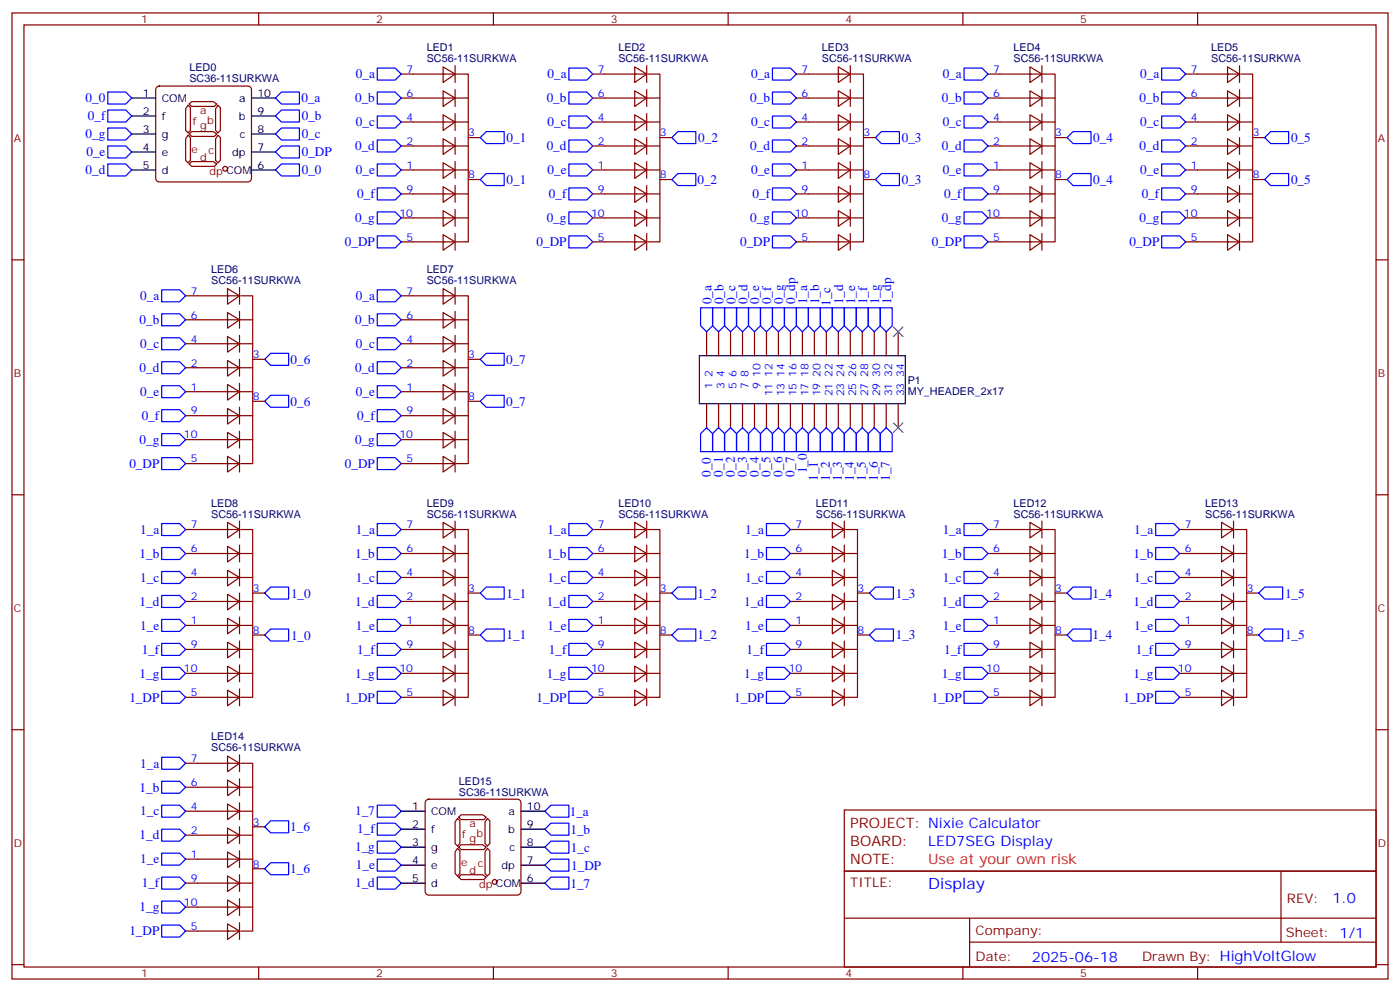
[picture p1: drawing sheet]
<svg xmlns="http://www.w3.org/2000/svg" width="412mm" height="292mm" viewBox="0 0 412 292" stroke-linecap="round" stroke-linejoin="round" font-family="sans-serif">
<g fill="none" stroke="#870000" stroke-width=".35">
<path d="M3.5 3.8h405.4v284.3h-405.4zM7.1 7.3h398.2v277.3h-398.2zM76.2 3.8v3.5M145.3 3.8v3.5M214.5 3.8v3.5M283.6 3.8v3.5M352.8 3.8v3.5M46.1 25.8l.8-.5h26.1l.7 .2 .4 .9v26.1l-.3 .6-.8 .5h-26.1l-.6-.3-.4-.8v-26.1zM55.4 31l.7 .7v6.7l-.7 .7-.7-.7v-6.4zM55.4 39.8l.7 .7v6.7l-.7 .7-.7-.7v-6.3zM55.7 30.6l.7-.7h6.4l1.1 .7-.8 .7h-6.7zM55.7 39.4l.7-.7h6.4l1.1 .7-.8 .7h-6.7z"/>
<path d="M64.2 31l.7 .7v6.7l-.7 .7-.7-.7v-6.4zM64.2 39.8l.7 .7v6.7l-.7 .7-.7-.7v-6.3zM55.7 48.3l.7-.7h6.4l1.1 .7-.8 .7h-6.7zM3.5 76.5h3.6M405.3 76.5h3.6M3.5 145.6h3.6M405.3 145.6h3.6M3.5 214.8h3.6M405.3 214.8h3.6M248.7 256.4h156.6v28.2h-156.6zM377.3 256.4v20.9M248.7 270.2h156.5"/>
<path d="M285.6 277.3h119.6M285.6 270.2v14.2M3.5 283.9h3.6M76.2 284.6v3.5M145.3 284.6v3.5M214.5 284.6v3.5M283.6 284.6v3.5M352.8 284.6v3.5M405.3 283.9h3.6"/>
</g>
<circle cx="66.3" cy="49.7" r=".71" fill="#f0f0f0" stroke="#870000" stroke-width=".35"/>
<path d="M38.8 28.9h7.1M38.8 34.1h7.1M38.8 39.4h7.1M74.1 28.9h7M74.1 34.1h7M74.1 39.4h7M38.8 44.7h7.1M38.8 50h7.1M74.1 44.7h7M74.1 50h7" fill="none" stroke="#000" stroke-width=".35"/>
<g fill="none" stroke="#870000" stroke-width=".35">
<path d="M130.5 19.7l3.6 2.1-3.6 2.5zM134.1 19.3v5M187 19.7l3.5 2.1-3.5 2.5zM190.5 19.3v5M246.9 19.7l3.6 2.1-3.6 2.5zM250.5 19.3v5M303.4 19.7l3.5 2.1-3.5 2.5zM306.9 19.3v5M361.6 19.7l3.5 2.1-3.5 2.5zM365.1 19.3v5M118.2 21.8h15.9M118.2 28.9h19.7"/>
<path d="M118.2 35.9h19.7M130.5 33.8l3.6 2.1-3.6 2.5zM130.5 26.7l3.6 2.2-3.6 2.4zM134.1 26.4v4.9M134.1 33.4v5M134.4 21.8h3.5v49.4h-3.5M174.6 21.8h15.9M174.6 28.9h19.8M174.6 35.9h19.8M187 33.8l3.5 2.1-3.5 2.5zM187 26.7l3.5 2.2-3.5 2.4zM190.5 26.4v4.9"/>
<path d="M190.5 33.4v5M190.9 21.8h3.5v49.4h-3.5M234.6 21.8h15.9M234.6 28.9h19.8M234.6 35.9h19.8M246.9 33.8l3.6 2.1-3.6 2.5zM246.9 26.7l3.6 2.2-3.6 2.4zM250.5 26.4v4.9M250.5 33.4v5M250.8 21.8h3.6v49.4h-3.6M291 21.8h15.9M291 28.9h19.8"/>
<path d="M291 35.9h19.8M303.4 33.8l3.5 2.1-3.5 2.5zM303.4 26.7l3.5 2.2-3.5 2.4zM306.9 26.4v4.9M306.9 33.4v5M307.3 21.8h3.5v49.4h-3.5M349.2 21.8h15.9M349.2 28.9h19.8M349.2 35.9h19.8M361.6 33.8l3.5 2.1-3.5 2.5zM361.6 26.7l3.5 2.2-3.5 2.4zM365.1 26.4v4.9"/>
<path d="M365.1 33.4v5M365.5 21.8h3.5v49.4h-3.5M118.2 57.1h19.7M118.2 50h19.7M118.2 43h19.7M130.5 40.9l3.6 2.1-3.6 2.4zM130.5 47.9l3.6 2.1-3.6 2.5zM130.5 55l3.6 2.1-3.6 2.4zM134.1 40.5v4.9M134.1 47.6v4.9M134.1 54.6v4.9M137.9 52.8h3.6"/>
<path d="M137.9 40.5h3.6M174.6 57.1h19.8M174.6 50h19.8M174.6 43h19.8M187 40.9l3.5 2.1-3.5 2.4zM187 47.9l3.5 2.1-3.5 2.5zM187 55l3.5 2.1-3.5 2.4zM190.5 40.5v4.9M190.5 47.6v4.9M190.5 54.6v4.9M194.4 52.8h3.5M194.4 40.5h3.5"/>
<path d="M234.6 57.1h19.8M234.6 50h19.8M234.6 43h19.8M246.9 40.9l3.6 2.1-3.6 2.4zM246.9 47.9l3.6 2.1-3.6 2.5zM246.9 55l3.6 2.1-3.6 2.4zM250.5 40.5v4.9M250.5 47.6v4.9M250.5 54.6v4.9M254.4 52.8h3.5M254.4 40.5h3.5M291 57.1h19.8"/>
<path d="M291 50h19.8M291 43h19.8M303.4 40.9l3.5 2.1-3.5 2.4zM303.4 47.9l3.5 2.1-3.5 2.5zM303.4 55l3.5 2.1-3.5 2.4zM306.9 40.5v4.9M306.9 47.6v4.9M306.9 54.6v4.9M310.8 52.8h3.5M310.8 40.5h3.5M349.2 57.1h19.8M349.2 50h19.8"/>
<path d="M349.2 43h19.8M361.6 40.9l3.5 2.1-3.5 2.4zM361.6 47.9l3.5 2.1-3.5 2.5zM361.6 55l3.5 2.1-3.5 2.4zM365.1 40.5v4.9M365.1 47.6v4.9M365.1 54.6v4.9M369 52.8h3.5M369 40.5h3.5M118.2 71.2h15.9M118.2 64.1h19.7M130.5 62l3.6 2.1-3.6 2.5z"/>
<path d="M130.5 69.1l3.6 2.1-3.6 2.5zM134.1 61.7v4.9M134.1 68.7v5M174.6 71.2h15.9M174.6 64.1h19.8M187 62l3.5 2.1-3.5 2.5zM187 69.1l3.5 2.1-3.5 2.5zM190.5 61.7v4.9M190.5 68.7v5M234.6 71.2h15.9M234.6 64.1h19.8M246.9 62l3.6 2.1-3.6 2.5z"/>
<path d="M246.9 69.1l3.6 2.1-3.6 2.5zM250.5 61.7v4.9M250.5 68.7v5M291 71.2h15.9M291 64.1h19.8M303.4 62l3.5 2.1-3.5 2.5zM303.4 69.1l3.5 2.1-3.5 2.5zM306.9 61.7v4.9M306.9 68.7v5M349.2 71.2h15.9M349.2 64.1h19.8M361.6 62l3.5 2.1-3.5 2.5z"/>
<path d="M361.6 69.1l3.5 2.1-3.5 2.5zM365.1 61.7v4.9M365.1 68.7v5M54.7 87.1h15.9M54.7 94.1h19.7M67 99.1l3.6 2.1-3.6 2.4zM67 92l3.6 2.1-3.6 2.5zM67 84.9l3.6 2.2-3.6 2.4zM70.6 84.6v4.9M70.6 91.7v4.9M70.6 98.7v4.9M70.9 87.1h3.5v49.4h-3.5"/>
<path d="M118.2 87.1h15.9M118.2 94.1h19.7M130.5 99.1l3.6 2.1-3.6 2.4zM130.5 92l3.6 2.1-3.6 2.5zM130.5 84.9l3.6 2.2-3.6 2.4zM134.1 84.6v4.9M134.1 91.7v4.9M134.1 98.7v4.9M134.4 87.1h3.5v49.4h-3.5M54.7 101.2h19.7M54.7 115.3h19.7M54.7 108.2h19.7"/>
<path d="M67 106.1l3.6 2.1-3.6 2.5zM67 113.2l3.6 2.1-3.6 2.5zM70.6 105.8v4.9M70.6 112.8v5M70.6 119.9v4.9M74.4 118.1h3.6M74.4 105.8h3.6M118.2 101.2h19.7M118.2 115.3h19.7M118.2 108.2h19.7M130.5 106.1l3.6 2.1-3.6 2.5zM130.5 113.2l3.6 2.1-3.6 2.5z"/>
<path d="M134.1 105.8v4.9M134.1 112.8v5M134.1 119.9v4.9M137.9 118.1h3.6M137.9 105.8h3.6M54.7 136.5h15.9M54.7 122.3h19.7M54.7 129.4h19.7M67 120.2l3.6 2.1-3.6 2.5zM67 127.3l3.6 2.1-3.6 2.5zM67 134.3l3.6 2.2-3.6 2.4zM70.6 126.9v5"/>
<path d="M70.6 134v4.9M118.2 136.5h15.9M118.2 122.3h19.7M118.2 129.4h19.7M130.5 120.2l3.6 2.1-3.6 2.5zM130.5 127.3l3.6 2.1-3.6 2.5zM130.5 134.3l3.6 2.2-3.6 2.4zM134.1 126.9v5M134.1 134v4.9M54.7 155.9h15.9M67 153.7l3.6 2.2-3.6 2.4zM70.6 153.4v4.9"/>
<path d="M70.9 155.9h3.5v49.3h-3.5M118.2 155.9h15.9M130.5 153.7l3.6 2.2-3.6 2.4zM134.1 153.4v4.9M134.4 155.9h3.5v49.3h-3.5M174.6 155.9h15.9M187 153.7l3.5 2.2-3.5 2.4zM190.5 153.4v4.9M190.9 155.9h3.5v49.3h-3.5M232.8 155.9h15.9M245.2 153.7l3.5 2.2-3.5 2.4zM248.7 153.4v4.9"/>
<path d="M249.1 155.9h3.5v49.3h-3.5M291 155.9h15.9M303.4 153.7l3.5 2.2-3.5 2.4zM306.9 153.4v4.9M307.3 155.9h3.5v49.3h-3.5M347.5 155.9h15.9M359.8 153.7l3.6 2.2-3.6 2.4zM363.4 153.4v4.9M363.7 155.9h3.5v49.3h-3.5M54.7 162.9h19.7M54.7 170h19.7M54.7 177h19.7"/>
<path d="M67 167.9l3.6 2.1-3.6 2.4zM67 160.8l3.6 2.1-3.6 2.5zM67 174.9l3.6 2.1-3.6 2.5zM70.6 160.4v5M70.6 167.5v4.9M70.6 174.6v4.9M74.4 174.6h3.6M118.2 162.9h19.7M118.2 170h19.7M118.2 177h19.7M130.5 167.9l3.6 2.1-3.6 2.4zM130.5 160.8l3.6 2.1-3.6 2.5z"/>
<path d="M130.5 174.9l3.6 2.1-3.6 2.5zM134.1 160.4v5M134.1 167.5v4.9M134.1 174.6v4.9M137.9 174.6h3.6M174.6 162.9h19.8M174.6 170h19.8M174.6 177h19.8M187 167.9l3.5 2.1-3.5 2.4zM187 160.8l3.5 2.1-3.5 2.5zM187 174.9l3.5 2.1-3.5 2.5zM190.5 160.4v5"/>
<path d="M190.5 167.5v4.9M190.5 174.6v4.9M194.4 174.6h3.5M232.8 162.9h19.8M232.8 170h19.8M232.8 177h19.8M245.2 167.9l3.5 2.1-3.5 2.4zM245.2 160.8l3.5 2.1-3.5 2.5zM245.2 174.9l3.5 2.1-3.5 2.5zM248.7 160.4v5M248.7 167.5v4.9M248.7 174.6v4.9"/>
<path d="M252.6 174.6h3.5M291 162.9h19.8M291 170h19.8M291 177h19.8M303.4 167.9l3.5 2.1-3.5 2.4zM303.4 160.8l3.5 2.1-3.5 2.5zM303.4 174.9l3.5 2.1-3.5 2.5zM306.9 160.4v5M306.9 167.5v4.9M306.9 174.6v4.9M310.8 174.6h3.5M347.5 162.9h19.7"/>
<path d="M347.5 170h19.7M347.5 177h19.7M359.8 167.9l3.6 2.1-3.6 2.4zM359.8 160.8l3.6 2.1-3.6 2.5zM359.8 174.9l3.6 2.1-3.6 2.5zM363.4 160.4v5M363.4 167.5v4.9M363.4 174.6v4.9M367.2 174.6h3.6M54.7 191.1h19.7M54.7 198.2h19.7M54.7 184.1h19.7"/>
<path d="M67 182l3.6 2.1-3.6 2.4zM67 189l3.6 2.1-3.6 2.5zM67 196.1l3.6 2.1-3.6 2.5zM70.6 181.6v4.9M70.6 188.7v4.9M70.6 195.7v5M74.4 186.9h3.6M118.2 191.1h19.7M118.2 198.2h19.7M118.2 184.1h19.7M130.5 182l3.6 2.1-3.6 2.4zM130.5 189l3.6 2.1-3.6 2.5z"/>
<path d="M130.5 196.1l3.6 2.1-3.6 2.5zM134.1 181.6v4.9M134.1 188.7v4.9M134.1 195.7v5M137.9 186.9h3.6M174.6 191.1h19.8M174.6 198.2h19.8M174.6 184.1h19.8M187 182l3.5 2.1-3.5 2.4zM187 189l3.5 2.1-3.5 2.5zM187 196.1l3.5 2.1-3.5 2.5zM190.5 181.6v4.9"/>
<path d="M190.5 188.7v4.9M190.5 195.7v5M194.4 186.9h3.5M232.8 191.1h19.8M232.8 198.2h19.8M232.8 184.1h19.8M245.2 182l3.5 2.1-3.5 2.4zM245.2 189l3.5 2.1-3.5 2.5zM245.2 196.1l3.5 2.1-3.5 2.5zM248.7 181.6v4.9M248.7 188.7v4.9M248.7 195.7v5"/>
<path d="M252.6 186.9h3.5M291 191.1h19.8M291 198.2h19.8M291 184.1h19.8M303.4 182l3.5 2.1-3.5 2.4zM303.4 189l3.5 2.1-3.5 2.5zM303.4 196.1l3.5 2.1-3.5 2.5zM306.9 181.6v4.9M306.9 188.7v4.9M306.9 195.7v5M310.8 186.9h3.5M347.5 191.1h19.7"/>
<path d="M347.5 198.2h19.7M347.5 184.1h19.7M359.8 182l3.6 2.1-3.6 2.4zM359.8 189l3.6 2.1-3.6 2.5zM359.8 196.1l3.6 2.1-3.6 2.5zM363.4 181.6v4.9M363.4 188.7v4.9M363.4 195.7v5M367.2 186.9h3.6M54.7 205.2h15.9M67 203.1l3.6 2.1-3.6 2.5zM70.6 202.8v4.9"/>
<path d="M118.2 205.2h15.9M130.5 203.1l3.6 2.1-3.6 2.5zM134.1 202.8v4.9M174.6 205.2h15.9M187 203.1l3.5 2.1-3.5 2.5zM190.5 202.8v4.9M232.8 205.2h15.9M245.2 203.1l3.5 2.1-3.5 2.5zM248.7 202.8v4.9M291 205.2h15.9M303.4 203.1l3.5 2.1-3.5 2.5zM306.9 202.8v4.9"/>
<path d="M347.5 205.2h15.9M359.8 203.1l3.6 2.1-3.6 2.5zM363.4 202.8v4.9M54.7 224.6h15.9M54.7 231.7h19.7M54.7 238.8h19.7M67 236.6l3.6 2.2-3.6 2.4zM67 229.6l3.6 2.1-3.6 2.5zM67 222.5l3.6 2.1-3.6 2.5zM70.6 222.2v4.9M70.6 229.2v5M70.6 236.3v4.9"/>
<path d="M70.9 224.6h3.5v49.4h-3.5M125.5 235.7l.8-.5h26.1l.6 .2 .5 .9v26.1l-.3 .6-.8 .5h-26.1l-.6-.3-.5-.8v-26.1zM54.7 259.9h19.7M54.7 252.9h19.7M54.7 245.8h19.7M67 243.7l3.6 2.1-3.6 2.5zM67 250.8l3.6 2.1-3.6 2.4zM67 257.8l3.6 2.1-3.6 2.5zM70.6 243.3v5M70.6 250.4v4.9M70.6 257.5v4.9M74.4 255.7h3.6"/>
<path d="M74.4 243.3h3.6M134.8 240.9l.7 .7v6.7l-.7 .7-.7-.7v-6.4zM134.8 249.7l.7 .7v6.7l-.7 .7-.7-.7v-6.3zM135.1 240.5l.7-.7h6.4l1 .7-.7 .7h-6.7zM135.8 248.6h6.4l1 .7-.7 .7h-6.7l-.7-.7zM135.8 257.5h6.4l1 .7-.7 .7h-6.7l-.7-.7zM143.6 240.9l.7 .7v6.7l-.7 .7-.7-.7v-6.4zM143.6 249.7l.7 .7v6.7l-.7 .7-.7-.7v-6.3zM54.7 274h15.9M54.7 267h19.7M67 264.9l3.6 2.1-3.6 2.5zM67 271.9l3.6 2.1-3.6 2.5z"/>
<path d="M70.6 264.5v5M70.6 271.6v4.9"/>
</g>
<g fill="none" stroke="#00f" stroke-width=".35">
<path d="M31.7 32.4h5.3l1.8 1.7-1.8 1.8h-5.3zM31.7 37.7h5.3l1.8 1.7-1.8 1.8h-5.3zM31.7 27.1h5.3l1.8 1.8-1.8 1.7h-5.3zM81.1 34.1l1.8-1.7h5.3v3.5h-5.3zM81.1 39.4l1.8-1.7h5.3v3.5h-5.3zM82.9 27.1h5.3v3.5h-5.3l-1.8-1.7zM111.1 20h5.3l1.8 1.8-1.8 1.8h-5.3zM111.1 27.1h5.3l1.8 1.8-1.8 1.7h-5.3zM111.1 34.1h5.3l1.8 1.8-1.8 1.8h-5.3zM167.6 34.1h5.3l1.7 1.8-1.7 1.8h-5.3zM167.6 27.1h5.3l1.7 1.8-1.7 1.7h-5.3zM167.6 20h5.3l1.7 1.8-1.7 1.8h-5.3z"/>
<path d="M227.5 34.1h5.3l1.8 1.8-1.8 1.8h-5.3zM227.5 27.1h5.3l1.8 1.8-1.8 1.7h-5.3zM227.5 20h5.3l1.8 1.8-1.8 1.8h-5.3zM284 20h5.3l1.7 1.8-1.7 1.8h-5.3zM284 27.1h5.3l1.7 1.8-1.7 1.7h-5.3zM284 34.1h5.3l1.7 1.8-1.7 1.8h-5.3zM316.1 38.7h5.3v3.6h-5.3l-1.8-1.8zM342.2 20h5.3l1.7 1.8-1.7 1.8h-5.3zM342.2 27.1h5.3l1.7 1.8-1.7 1.7h-5.3zM342.2 34.1h5.3l1.7 1.8-1.7 1.8h-5.3zM31.7 43h5.3l1.8 1.7-1.8 1.8h-5.3zM31.7 48.3h5.3l1.8 1.7-1.8 1.8h-5.3z"/>
<path d="M81.1 44.7l1.8-1.7h5.3v3.5h-5.3zM82.9 48.3h5.3v3.5h-5.3l-1.8-1.8zM111.1 41.2h5.3l1.8 1.8-1.8 1.7h-5.3zM111.1 48.3h5.3l1.8 1.7-1.8 1.8h-5.3zM111.1 55.3h5.3l1.8 1.8-1.8 1.7h-5.3zM141.5 40.5l1.7-1.8h5.3v3.6h-5.3zM143.2 51.1h5.3v3.5h-5.3l-1.7-1.8zM167.6 55.3h5.3l1.7 1.8-1.7 1.7h-5.3zM167.6 48.3h5.3l1.7 1.7-1.7 1.8h-5.3zM167.6 41.2h5.3l1.7 1.8-1.7 1.7h-5.3zM197.9 40.5l1.8-1.8h5.3v3.6h-5.3zM197.9 52.8l1.8-1.7h5.3v3.5h-5.3z"/>
<path d="M227.5 55.3h5.3l1.8 1.8-1.8 1.7h-5.3zM227.5 48.3h5.3l1.8 1.7-1.8 1.8h-5.3zM227.5 41.2h5.3l1.8 1.8-1.8 1.7h-5.3zM257.9 40.5l1.7-1.8h5.3v3.6h-5.3zM257.9 52.8l1.7-1.7h5.3v3.5h-5.3zM284 41.2h5.3l1.7 1.8-1.7 1.7h-5.3zM284 48.3h5.3l1.7 1.7-1.7 1.8h-5.3zM284 55.3h5.3l1.7 1.8-1.7 1.7h-5.3zM316.1 51.1h5.3v3.5h-5.3l-1.8-1.8zM342.2 41.2h5.3l1.7 1.8-1.7 1.7h-5.3zM342.2 48.3h5.3l1.7 1.7-1.7 1.8h-5.3zM342.2 55.3h5.3l1.7 1.8-1.7 1.7h-5.3z"/>
<path d="M372.5 40.5l1.8-1.8h5.3v3.6h-5.3zM374.3 51.1h5.3v3.5h-5.3l-1.8-1.8zM111.1 62.4h5.3l1.8 1.7-1.8 1.8h-5.3zM111.1 69.4h5.3l1.8 1.8-1.8 1.8h-5.3zM167.6 69.4h5.3l1.7 1.8-1.7 1.8h-5.3zM167.6 62.4h5.3l1.7 1.7-1.7 1.8h-5.3zM227.5 69.4h5.3l1.8 1.8-1.8 1.8h-5.3zM227.5 62.4h5.3l1.8 1.7-1.8 1.8h-5.3zM284 62.4h5.3l1.7 1.7-1.7 1.8h-5.3zM284 69.4h5.3l1.7 1.8-1.7 1.8h-5.3zM342.2 62.4h5.3l1.7 1.7-1.7 1.8h-5.3zM342.2 69.4h5.3l1.7 1.8-1.7 1.8h-5.3z"/>
<path d="M47.6 99.4h5.3l1.8 1.8-1.8 1.7h-5.3zM47.6 92.4h5.3l1.8 1.7-1.8 1.8h-5.3zM47.6 85.3h5.3l1.8 1.8-1.8 1.7h-5.3zM111.1 99.4h5.3l1.8 1.8-1.8 1.7h-5.3zM111.1 92.4h5.3l1.8 1.7-1.8 1.8h-5.3zM111.1 85.3h5.3l1.8 1.8-1.8 1.7h-5.3zM47.6 113.5h5.3l1.8 1.8-1.8 1.8h-5.3zM47.6 106.5h5.3l1.8 1.7-1.8 1.8h-5.3zM78 105.8l1.7-1.8h5.3v3.5h-5.3zM78 118.1l1.7-1.8h5.3v3.6h-5.3zM111.1 113.5h5.3l1.8 1.8-1.8 1.8h-5.3zM111.1 106.5h5.3l1.8 1.7-1.8 1.8h-5.3z"/>
<path d="M141.5 105.8l1.7-1.8h5.3v3.5h-5.3zM141.5 118.1l1.7-1.8h5.3v3.6h-5.3zM47.6 134.7h5.3l1.8 1.8-1.8 1.7h-5.3zM47.6 127.6h5.3l1.8 1.8-1.8 1.8h-5.3zM47.6 120.6h5.3l1.8 1.7-1.8 1.8h-5.3zM111.1 134.7h5.3l1.8 1.8-1.8 1.7h-5.3zM111.1 127.6h5.3l1.8 1.8-1.8 1.8h-5.3zM111.1 120.6h5.3l1.8 1.7-1.8 1.8h-5.3zM47.6 154.1h5.3l1.8 1.8-1.8 1.7h-5.3zM111.1 154.1h5.3l1.8 1.8-1.8 1.7h-5.3zM167.6 154.1h5.3l1.7 1.8-1.7 1.7h-5.3zM225.8 154.1h5.3l1.7 1.8-1.7 1.7h-5.3z"/>
<path d="M284 154.1h5.3l1.7 1.8-1.7 1.7h-5.3zM340.4 154.1h5.3l1.8 1.8-1.8 1.7h-5.3zM47.6 175.3h5.3l1.8 1.7-1.8 1.8h-5.3zM47.6 168.2h5.3l1.8 1.8-1.8 1.7h-5.3zM47.6 161.1h5.3l1.8 1.8-1.8 1.8h-5.3zM79.7 172.8h5.3v3.5h-5.3l-1.7-1.7zM111.1 161.1h5.3l1.8 1.8-1.8 1.8h-5.3zM111.1 168.2h5.3l1.8 1.8-1.8 1.7h-5.3zM111.1 175.3h5.3l1.8 1.7-1.8 1.8h-5.3zM141.5 174.6l1.7-1.8h5.3v3.5h-5.3zM167.6 161.1h5.3l1.7 1.8-1.7 1.8h-5.3zM167.6 168.2h5.3l1.7 1.8-1.7 1.7h-5.3z"/>
<path d="M167.6 175.3h5.3l1.7 1.7-1.7 1.8h-5.3zM197.9 174.6l1.8-1.8h5.3v3.5h-5.3zM225.8 161.1h5.3l1.7 1.8-1.7 1.8h-5.3zM225.8 168.2h5.3l1.7 1.8-1.7 1.7h-5.3zM225.8 175.3h5.3l1.7 1.7-1.7 1.8h-5.3zM256.1 174.6l1.8-1.8h5.3v3.5h-5.3zM284 161.1h5.3l1.7 1.8-1.7 1.8h-5.3zM284 168.2h5.3l1.7 1.8-1.7 1.7h-5.3zM284 175.3h5.3l1.7 1.7-1.7 1.8h-5.3zM316.1 172.8h5.3v3.5h-5.3l-1.8-1.7zM340.4 161.1h5.3l1.8 1.8-1.8 1.8h-5.3zM340.4 168.2h5.3l1.8 1.8-1.8 1.7h-5.3z"/>
<path d="M340.4 175.3h5.3l1.8 1.7-1.8 1.8h-5.3zM370.8 174.6l1.7-1.8h5.3v3.5h-5.3zM47.6 196.4h5.3l1.8 1.8-1.8 1.8h-5.3zM47.6 189.4h5.3l1.8 1.7-1.8 1.8h-5.3zM47.6 182.3h5.3l1.8 1.8-1.8 1.7h-5.3zM79.7 185.1h5.3v3.6h-5.3l-1.7-1.8zM111.1 182.3h5.3l1.8 1.8-1.8 1.7h-5.3zM111.1 189.4h5.3l1.8 1.7-1.8 1.8h-5.3zM111.1 196.4h5.3l1.8 1.8-1.8 1.8h-5.3zM143.2 185.1h5.3v3.6h-5.3l-1.7-1.8zM167.6 182.3h5.3l1.7 1.8-1.7 1.7h-5.3zM167.6 189.4h5.3l1.7 1.7-1.7 1.8h-5.3z"/>
<path d="M167.6 196.4h5.3l1.7 1.8-1.7 1.8h-5.3zM197.9 186.9l1.8-1.8h5.3v3.6h-5.3zM225.8 182.3h5.3l1.7 1.8-1.7 1.7h-5.3zM225.8 189.4h5.3l1.7 1.7-1.7 1.8h-5.3zM225.8 196.4h5.3l1.7 1.8-1.7 1.8h-5.3zM256.1 186.9l1.8-1.8h5.3v3.6h-5.3zM284 182.3h5.3l1.7 1.8-1.7 1.7h-5.3zM284 189.4h5.3l1.7 1.7-1.7 1.8h-5.3zM284 196.4h5.3l1.7 1.8-1.7 1.8h-5.3zM316.1 185.1h5.3v3.6h-5.3l-1.8-1.8zM340.4 182.3h5.3l1.8 1.8-1.8 1.7h-5.3zM340.4 189.4h5.3l1.8 1.7-1.8 1.8h-5.3z"/>
<path d="M340.4 196.4h5.3l1.8 1.8-1.8 1.8h-5.3zM370.8 186.9l1.7-1.8h5.3v3.6h-5.3zM47.6 203.5h5.3l1.8 1.7-1.8 1.8h-5.3zM111.1 203.5h5.3l1.8 1.7-1.8 1.8h-5.3zM167.6 203.5h5.3l1.7 1.7-1.7 1.8h-5.3zM225.8 203.5h5.3l1.7 1.7-1.7 1.8h-5.3zM284 203.5h5.3l1.7 1.7-1.7 1.8h-5.3zM340.4 203.5h5.3l1.8 1.7-1.8 1.8h-5.3zM47.6 222.9h5.3l1.8 1.7-1.8 1.8h-5.3zM47.6 229.9h5.3l1.8 1.8-1.8 1.8h-5.3zM47.6 237h5.3l1.8 1.8-1.8 1.7h-5.3zM111.1 237h5.3l1.8 1.8-1.8 1.7h-5.3z"/>
<path d="M160.5 238.8l1.8-1.8h5.3v3.5h-5.3zM47.6 244.1h5.3l1.8 1.7-1.8 1.8h-5.3zM47.6 251.1h5.3l1.8 1.8-1.8 1.7h-5.3zM47.6 258.2h5.3l1.8 1.7-1.8 1.8h-5.3zM78 255.7l1.7-1.8h5.3v3.6h-5.3zM78 243.3l1.7-1.7h5.3v3.5h-5.3zM111.1 258.2h5.3l1.8 1.7-1.8 1.8h-5.3zM111.1 252.9h5.3l1.8 1.7-1.8 1.8h-5.3zM111.1 247.6h5.3l1.8 1.7-1.8 1.8h-5.3zM111.1 242.3h5.3l1.8 1.8-1.8 1.7h-5.3zM160.5 259.9l1.8-1.7h5.3v3.5h-5.3zM160.5 254.6l1.8-1.7h5.3v3.5h-5.3z"/>
<path d="M160.5 244.1l1.8-1.8h5.3v3.5h-5.3zM162.3 247.6h5.3v3.5h-5.3l-1.8-1.8zM47.6 265.2h5.3l1.8 1.8-1.8 1.7h-5.3zM47.6 272.3h5.3l1.8 1.7-1.8 1.8h-5.3z"/>
</g>
<circle cx="145.7" cy="259.6" r=".71" fill="#f0f0f0" stroke="#870000" stroke-width=".35"/>
<path d="M206 104.7h60.7v14.1h-60.7zM118.2 238.8h7M153.5 238.8h7M118.2 244.1h7M118.2 249.3h7M118.2 254.6h7M118.2 259.9h7M153.5 244.1h7M153.5 249.3h7M153.5 254.6h7M153.5 259.9h7" fill="none" stroke="#000" stroke-width=".35"/>
<g fill="none" stroke="#870000" stroke-width=".35">
<path d="M208.1 97.6v7.1M211.7 97.6v7.1M215.2 97.6v7.1M218.7 97.6v7.1M222.2 97.6v7.1M225.8 97.6v7.1M229.3 97.6v7.1M232.8 97.6v7.1M236.4 97.6v7.1M239.9 97.6v7.1M243.4 97.6v7.1M246.9 97.6v7.1"/>
<path d="M250.5 97.6v7.1M254 97.6v7.1M257.5 97.6v7.1M261.1 97.6v7.1M264.6 97.6v7.1M208.1 118.8v7.1M211.7 118.8v7.1M215.2 118.8v7.1M218.7 118.8v7.1M222.2 118.8v7.1M225.8 118.8v7.1M229.3 118.8v7.1"/>
<path d="M232.8 118.8v7.1M236.4 118.8v7.1M239.9 118.8v7.1M243.4 118.8v7.1M246.9 118.8v7.1M250.5 118.8v7.1M254 118.8v7.1M257.5 118.8v7.1M261.1 118.8v7.1M264.6 118.8v7.1M248.7 238.4h156.6v18h-156.6z"/>
</g>
<g fill="none" stroke="#00f" stroke-width=".35">
<path d="M206.4 90.6h3.5v5.3l-1.8 1.7-1.7-1.7zM209.9 90.6h3.5v5.3l-1.7 1.7-1.8-1.7zM213.4 90.6h3.6v5.3l-1.8 1.7-1.8-1.7zM217 90.6h3.5v5.3l-1.8 1.7-1.7-1.7zM220.5 90.6h3.5v5.3l-1.8 1.7-1.7-1.7zM224 90.6h3.5v5.3l-1.7 1.7-1.8-1.7zM227.5 90.6h3.6v5.3l-1.8 1.7-1.8-1.7zM231.1 90.6h3.5v5.3l-1.8 1.7-1.7-1.7zM234.6 90.6h3.5v5.3l-1.7 1.7-1.8-1.7zM238.1 90.6h3.6v5.3l-1.8 1.7-1.8-1.7zM241.7 90.6h3.5v5.3l-1.8 1.7-1.7-1.7zM245.2 90.6h3.5v5.3l-1.8 1.7-1.7-1.7z"/>
<path d="M248.7 90.6h3.5v5.3l-1.7 1.7-1.8-1.7zM252.2 90.6h3.6v5.3l-1.8 1.7-1.8-1.7zM255.8 90.6h3.5v5.3l-1.8 1.7-1.7-1.7zM259.3 90.6h3.5v5.3l-1.7 1.7-1.8-1.7zM208.1 125.9l1.8 1.7v5.3h-3.5v-5.3zM211.7 125.9l1.7 1.7v5.3h-3.5v-5.3zM215.2 125.9l1.8 1.7v5.3h-3.6v-5.3zM218.7 125.9l1.8 1.7v5.3h-3.5v-5.3zM222.2 125.9l1.8 1.7v5.3h-3.5v-5.3zM225.8 125.9l1.7 1.7v5.3h-3.5v-5.3zM229.3 125.9l1.8 1.7v5.3h-3.6v-5.3zM232.8 125.9l1.8 1.7v5.3h-3.5v-5.3z"/>
<path d="M236.4 125.9l1.7 1.7v5.3h-3.5v-5.3zM239.9 125.9l1.8 1.7v5.3h-3.6v-5.3zM241.7 127.6l1.7-1.7 1.8 1.7v5.3h-3.5zM246.9 125.9l1.8 1.7v5.3h-3.5v-5.3zM250.5 125.9l1.7 1.7v5.3h-3.5v-5.3zM254 125.9l1.8 1.7v5.3h-3.6v-5.3zM257.5 125.9l1.8 1.7v5.3h-3.5v-5.3zM259.3 127.6l1.8-1.7 1.7 1.7v5.3h-3.5z"/>
</g>
<path d="M263.2 96.2l2.8 2.9M266 96.2l-2.8 2.9M263.2 124.5l2.8 2.8M266 124.5l-2.8 2.8" fill="none" stroke="#3c3" stroke-width=".35"/>
<text font-size="4.6" fill="#00f" x="273.4" y="261.7">Display</text>
<g font-size="4.2" fill="#800">
<text x="250.5" y="243.7">PROJECT: Nixie Calculator</text>
<text x="250.5" y="249">BOARD:</text>
<text x="250.5" y="254.3">NOTE:</text>
</g>
<g font-size="4.2" fill="#00f">
<text x="273.4" y="249">LED7SEG Display</text>
<text x="392.5" y="265.7">1.0</text>
<text x="304" y="283">2025-06-18</text>
</g>
<text font-size="4.2" fill="#f00" x="273.4" y="254.3">Use at your own risk</text>
<g font-size="3.9" fill="#00f">
<text x="104.8" y="23">0_a</text>
<text x="161.3" y="23">0_a</text>
<text x="221.2" y="23">0_a</text>
<text x="277.7" y="23">0_a</text>
<text x="335.9" y="23">0_a</text>
<text x="25.2" y="30.1">0_0</text>
<text x="25.9" y="35.4">0_f</text>
<text x="88.8" y="30.1">0_a</text>
<text x="88.9" y="35.4">0_b</text>
<text x="104.6" y="30.1">0_b</text>
<text x="161" y="30.1">0_b</text>
<text x="221" y="30.1">0_b</text>
<text x="277.5" y="30.1">0_b</text>
<text x="335.7" y="30.1">0_b</text>
<text x="25.2" y="40.7">0_g</text>
<text x="88.9" y="40.7">0_c</text>
<text x="104.8" y="37.1">0_c</text>
<text x="149.2" y="41.9">0_1</text>
<text x="161.3" y="37.1">0_c</text>
<text x="205.7" y="41.9">0_2</text>
<text x="221.2" y="37.1">0_c</text>
<text x="265.6" y="41.7">0_3</text>
<text x="277.7" y="37.1">0_c</text>
<text x="322" y="41.7">0_4</text>
<text x="335.9" y="37.1">0_c</text>
<text x="380.3" y="41.8">0_5</text>
<text x="25.5" y="46">0_e</text>
<text x="88.9" y="46">0_DP</text>
<text x="104.6" y="44.2">0_d</text>
<text x="161" y="44.2">0_d</text>
<text x="221" y="44.2">0_d</text>
<text x="277.5" y="44.2">0_d</text>
<text x="335.7" y="44.2">0_d</text>
<text x="25.2" y="51.3">0_d</text>
<text x="88.9" y="51.3">0_0</text>
<text x="104.8" y="51.2">0_e</text>
<text x="161.3" y="51.2">0_e</text>
<text x="221.2" y="51.2">0_e</text>
<text x="277.7" y="51.2">0_e</text>
<text x="335.9" y="51.2">0_e</text>
<text x="105.3" y="58.3">0_f</text>
<text x="149.2" y="54.2">0_1</text>
<text x="161.7" y="58.3">0_f</text>
<text x="205.4" y="54.2">0_2</text>
<text x="221.7" y="58.3">0_f</text>
<text x="265.6" y="54">0_3</text>
<text x="278.1" y="58.3">0_f</text>
<text x="322" y="54">0_4</text>
<text x="336.3" y="58.3">0_f</text>
<text x="380.3" y="54.2">0_5</text>
<text x="104.6" y="65.3">0_g</text>
<text x="161" y="65.3">0_g</text>
<text x="221" y="65.3">0_g</text>
<text x="277.5" y="65.3">0_g</text>
<text x="335.7" y="65.3">0_g</text>
<text x="101.6" y="72.4">0_DP</text>
<text x="158.1" y="72.4">0_DP</text>
<text x="218" y="72.4">0_DP</text>
<text x="274.5" y="72.4">0_DP</text>
<text x="332.7" y="72.4">0_DP</text>
<text x="41.3" y="88.3">0_a</text>
<text x="104.8" y="88.3">0_a</text>
<text x="209.6" y="89.5" transform="rotate(-90 209.6 89.5)">0_a</text>
<text x="213.1" y="89.5" transform="rotate(-90 213.1 89.5)">0_b</text>
<text x="216.6" y="89.5" transform="rotate(-90 216.6 89.5)">0_c</text>
<text x="220.1" y="89.5" transform="rotate(-90 220.1 89.5)">0_d</text>
<text x="223.7" y="89.5" transform="rotate(-90 223.7 89.5)">0_e</text>
<text x="227.2" y="89.5" transform="rotate(-90 227.2 89.5)">0_f</text>
<text x="230.7" y="89.5" transform="rotate(-90 230.7 89.5)">0_g</text>
<text x="234.3" y="89.5" transform="rotate(-90 234.3 89.5)">0_dp</text>
<text x="237.8" y="89.5" transform="rotate(-90 237.8 89.5)">1_a</text>
<text x="241.3" y="89.5" transform="rotate(-90 241.3 89.5)">1_b</text>
<text x="248.4" y="89.5" transform="rotate(-90 248.4 89.5)">1_d</text>
<text x="251.9" y="89.5" transform="rotate(-90 251.9 89.5)">1_e</text>
<text x="255.4" y="89.5" transform="rotate(-90 255.4 89.5)">1_f</text>
<text x="258.9" y="89.5" transform="rotate(-90 258.9 89.5)">1_g</text>
<text x="262.5" y="89.5" transform="rotate(-90 262.5 89.5)">1_dp</text>
<text x="41.1" y="95.3">0_b</text>
<text x="104.6" y="95.3">0_b</text>
<text x="244.7" y="90" transform="rotate(-90 244.7 90)">1_c</text>
<text x="41.3" y="102.4">0_c</text>
<text x="85.6" y="107.1">0_6</text>
<text x="104.8" y="102.4">0_c</text>
<text x="149.1" y="107.1">0_7</text>
<text x="41.1" y="109.4">0_d</text>
<text x="104.6" y="109.4">0_d</text>
<text x="41.3" y="116.5">0_e</text>
<text x="85.6" y="119.4">0_6</text>
<text x="104.8" y="116.5">0_e</text>
<text x="149.1" y="119.4">0_7</text>
<text x="41.8" y="123.6">0_f</text>
<text x="105.3" y="123.6">0_f</text>
<text x="41.1" y="130.6">0_g</text>
<text x="104.6" y="130.6">0_g</text>
<text x="38.1" y="137.7">0_DP</text>
<text x="101.6" y="137.7">0_DP</text>
<text x="209.4" y="140.4" transform="rotate(-90 209.4 140.4)">0_0</text>
<text x="212.9" y="140.2" transform="rotate(-90 212.9 140.2)">0_1</text>
<text x="216.4" y="140.2" transform="rotate(-90 216.4 140.2)">0_2</text>
<text x="220" y="140.2" transform="rotate(-90 220 140.2)">0_3</text>
<text x="223.5" y="140.2" transform="rotate(-90 223.5 140.2)">0_4</text>
<text x="227" y="140.2" transform="rotate(-90 227 140.2)">0_5</text>
<text x="230.5" y="140.2" transform="rotate(-90 230.5 140.2)">0_6</text>
<text x="234.1" y="140.2" transform="rotate(-90 234.1 140.2)">0_7</text>
<text x="237.6" y="139.3" transform="rotate(-90 237.6 139.3)">1_0</text>
<text x="240.9" y="141.6" transform="rotate(-90 240.9 141.6)">1_1</text>
<text x="244.5" y="141.6" transform="rotate(-90 244.5 141.6)">1_2</text>
<text x="248" y="141.6" transform="rotate(-90 248 141.6)">1_3</text>
<text x="251.5" y="141.6" transform="rotate(-90 251.5 141.6)">1_4</text>
<text x="255" y="141.6" transform="rotate(-90 255 141.6)">1_5</text>
<text x="258.6" y="141.6" transform="rotate(-90 258.6 141.6)">1_6</text>
<text x="262.1" y="141.6" transform="rotate(-90 262.1 141.6)">1_7</text>
<text x="41.3" y="157.1">1_a</text>
<text x="104.8" y="157.1">1_a</text>
<text x="161.3" y="157.1">1_a</text>
<text x="219.5" y="157.1">1_a</text>
<text x="277.7" y="157.1">1_a</text>
<text x="334.1" y="157.1">1_a</text>
<text x="41.1" y="164.2">1_b</text>
<text x="104.6" y="164.2">1_b</text>
<text x="161" y="164.2">1_b</text>
<text x="219.3" y="164.2">1_b</text>
<text x="277.5" y="164.2">1_b</text>
<text x="333.9" y="164.2">1_b</text>
<text x="41.3" y="171.2">1_c</text>
<text x="104.8" y="171.2">1_c</text>
<text x="161.3" y="171.2">1_c</text>
<text x="219.5" y="171.2">1_c</text>
<text x="277.7" y="171.2">1_c</text>
<text x="334.1" y="171.2">1_c</text>
<text x="41.1" y="178.3">1_d</text>
<text x="85.7" y="175.9">1_0</text>
<text x="104.6" y="178.3">1_d</text>
<text x="149.2" y="175.9">1_1</text>
<text x="161" y="178.3">1_d</text>
<text x="205.4" y="175.9">1_2</text>
<text x="219.3" y="178.3">1_d</text>
<text x="263.9" y="175.9">1_3</text>
<text x="277.5" y="178.3">1_d</text>
<text x="321.9" y="175.9">1_4</text>
<text x="333.9" y="178.3">1_d</text>
<text x="378.5" y="175.9">1_5</text>
<text x="41.3" y="185.3">1_e</text>
<text x="104.8" y="185.3">1_e</text>
<text x="161.3" y="185.3">1_e</text>
<text x="219.5" y="185.3">1_e</text>
<text x="277.7" y="185.3">1_e</text>
<text x="334.1" y="185.3">1_e</text>
<text x="85.7" y="188.3">1_0</text>
<text x="149.2" y="188.2">1_1</text>
<text x="205.4" y="188.2">1_2</text>
<text x="263.9" y="188.2">1_3</text>
<text x="321.9" y="188.2">1_4</text>
<text x="378.5" y="188.2">1_5</text>
<text x="41.8" y="192.4">1_f</text>
<text x="105.3" y="192.4">1_f</text>
<text x="161.7" y="192.4">1_f</text>
<text x="219.9" y="192.4">1_f</text>
<text x="278.1" y="192.4">1_f</text>
<text x="334.6" y="192.4">1_f</text>
<text x="41.1" y="199.4">1_g</text>
<text x="104.6" y="199.4">1_g</text>
<text x="161" y="199.4">1_g</text>
<text x="219.3" y="199.4">1_g</text>
<text x="277.5" y="199.4">1_g</text>
<text x="333.9" y="199.4">1_g</text>
<text x="38.1" y="206.5">1_DP</text>
<text x="101.6" y="206.5">1_DP</text>
<text x="158.1" y="206.5">1_DP</text>
<text x="216.3" y="206.5">1_DP</text>
<text x="274.5" y="206.5">1_DP</text>
<text x="330.9" y="206.5">1_DP</text>
<text x="41.3" y="225.9">1_a</text>
<text x="41.1" y="233">1_b</text>
<text x="104.6" y="239.9">1_7</text>
<text x="41.3" y="240">1_c</text>
<text x="85.5" y="244.7">1_6</text>
<text x="105.3" y="245.2">1_f</text>
<text x="167.8" y="240.1">1_a</text>
<text x="168" y="245.4">1_b</text>
<text x="41.1" y="247.1">1_d</text>
<text x="104.6" y="250.5">1_g</text>
<text x="168.2" y="250.6">1_c</text>
<text x="41.3" y="254.1">1_e</text>
<text x="85.5" y="257">1_6</text>
<text x="104.8" y="255.8">1_e</text>
<text x="168.3" y="255.9">1_DP</text>
<text x="41.8" y="261.2">1_f</text>
<text x="104.6" y="261.1">1_d</text>
<text x="168" y="261.2">1_7</text>
<text x="41.1" y="268.2">1_g</text>
<text x="38.1" y="275.3">1_DP</text>
</g>
<g font-size="3.9" fill="#800">
<text x="250.5" y="261">TITLE:</text>
<text x="379.1" y="265.7">REV:</text>
<text x="287.4" y="275.2">Company:</text>
<text x="378.7" y="275.8">Sheet: 1/1</text>
<text x="287.4" y="282.9">Date:</text>
<text x="336.4" y="282.9">Drawn By: HighVoltGlow</text>
</g>
<g font-size="3.2" fill="#800">
<text x="41.6" y="6.8">1</text>
<text x="110.8" y="6.8">2</text>
<text x="179.9" y="6.8">3</text>
<text x="249.1" y="6.8">4</text>
<text x="318.2" y="6.8">5</text>
<text x="58.9" y="33.6">a</text>
<text x="4.1" y="41.9">A</text>
<text x="56.8" y="36.8">f</text>
<text x="58.9" y="37.8">g</text>
<text x="61" y="36.4">b</text>
<text x="405.9" y="41.9">A</text>
<text x="56.4" y="44.9">e</text>
<text x="58.9" y="47.4">d</text>
<text x="61.4" y="45.3">c</text>
<text x="61.7" y="51.6">dp COM</text>
<text x="4.1" y="111.1">B</text>
<text x="405.9" y="111.1">B</text>
<text x="4.1" y="180.2">C</text>
<text x="405.9" y="180.2">C</text>
<text x="138.3" y="243.5">a</text>
<text x="4.1" y="249.3">D</text>
<text x="136.2" y="246.7">f</text>
<text x="138.3" y="247.7">g</text>
<text x="140.4" y="246.3">b</text>
<text x="405.9" y="249.3">D</text>
<text x="135.8" y="254.8">e</text>
<text x="138.3" y="257.3">d</text>
<text x="140.8" y="255.2">c</text>
<text x="141.1" y="261.5">dp COM</text>
<text x="41.6" y="287.6">1</text>
<text x="110.8" y="287.6">2</text>
<text x="179.9" y="287.6">3</text>
<text x="249.1" y="287.6">4</text>
<text x="318.2" y="287.6">5</text>
</g>
<g font-size="3.2" fill="#000080">
<text x="125.7" y="15">LED1</text>
<text x="182.1" y="15">LED2</text>
<text x="242.1" y="15">LED3</text>
<text x="298.6" y="15">LED4</text>
<text x="356.8" y="15">LED5</text>
<text x="55.8" y="21">LED0</text>
<text x="125.7" y="18.3">SC56-11SURKWA</text>
<text x="182.1" y="18.3">SC56-11SURKWA</text>
<text x="242.1" y="18.3">SC56-11SURKWA</text>
<text x="298.6" y="18.3">SC56-11SURKWA</text>
<text x="356.8" y="18.3">SC56-11SURKWA</text>
<text x="55.8" y="24.3">SC36-11SURKWA</text>
<text x="62.2" y="83.5">SC56-11SURKWA</text>
<text x="62.2" y="80.3">LED6</text>
<text x="125.7" y="83.5">SC56-11SURKWA</text>
<text x="125.7" y="80.3">LED7</text>
<text x="267.4" y="112.9">P1</text>
<text x="267.4" y="116.1">MY_HEADER_2x17</text>
<text x="62.2" y="149.1">LED8</text>
<text x="125.7" y="149.1">LED9</text>
<text x="182.1" y="149.1">LED10</text>
<text x="240.4" y="149.1">LED11</text>
<text x="298.6" y="149.1">LED12</text>
<text x="355" y="149.1">LED13</text>
<text x="62.2" y="152.3">SC56-11SURKWA</text>
<text x="125.7" y="152.3">SC56-11SURKWA</text>
<text x="182.1" y="152.3">SC56-11SURKWA</text>
<text x="240.4" y="152.3">SC56-11SURKWA</text>
<text x="298.6" y="152.3">SC56-11SURKWA</text>
<text x="355" y="152.3">SC56-11SURKWA</text>
<text x="62.2" y="221.1">SC56-11SURKWA</text>
<text x="62.2" y="217.9">LED14</text>
<text x="135.2" y="230.9">LED15</text>
<text x="135.2" y="234.2">SC36-11SURKWA</text>
</g>
<g font-size="3.2" fill="#00f">
<text x="119.7" y="21.4">7</text>
<text x="176.1" y="21.4">7</text>
<text x="236.1" y="21.4">7</text>
<text x="292.6" y="21.4">7</text>
<text x="350.8" y="21.4">7</text>
<text x="119.7" y="28.5">6</text>
<text x="176.1" y="28.5">6</text>
<text x="236.1" y="28.5">6</text>
<text x="292.6" y="28.5">6</text>
<text x="350.8" y="28.5">6</text>
<text x="119.7" y="35.6">4</text>
<text x="176.1" y="35.6">4</text>
<text x="236.1" y="35.6">4</text>
<text x="292.6" y="35.6">4</text>
<text x="350.8" y="35.6">4</text>
<text x="137.9" y="40.1">3</text>
<text x="194.4" y="40.1">3</text>
<text x="254.4" y="40.1">3</text>
<text x="310.8" y="40.1">3</text>
<text x="369" y="40.1">3</text>
<text x="119.7" y="42.6">2</text>
<text x="176.1" y="42.6">2</text>
<text x="236.1" y="42.6">2</text>
<text x="292.6" y="42.6">2</text>
<text x="350.8" y="42.6">2</text>
<text x="119.7" y="49.7">1</text>
<text x="137.9" y="52.5">8</text>
<text x="176.1" y="49.7">1</text>
<text x="194.4" y="52.5">8</text>
<text x="236.1" y="49.7">1</text>
<text x="254.4" y="52.5">8</text>
<text x="292.6" y="49.7">1</text>
<text x="310.8" y="52.5">8</text>
<text x="350.8" y="49.7">1</text>
<text x="369" y="52.5">8</text>
<text x="119.7" y="56.7">9</text>
<text x="176.1" y="56.7">9</text>
<text x="236.1" y="56.7">9</text>
<text x="292.6" y="56.7">9</text>
<text x="350.8" y="56.7">9</text>
<text x="117.7" y="63.8">10</text>
<text x="174.1" y="63.8">10</text>
<text x="234.1" y="63.8">10</text>
<text x="290.5" y="63.8">10</text>
<text x="348.7" y="63.8">10</text>
<text x="119.7" y="70.8">5</text>
<text x="176.1" y="70.8">5</text>
<text x="236.1" y="70.8">5</text>
<text x="292.6" y="70.8">5</text>
<text x="350.8" y="70.8">5</text>
<text x="56.2" y="86.7">7</text>
<text x="119.7" y="86.7">7</text>
<text x="56.2" y="93.8">6</text>
<text x="119.7" y="93.8">6</text>
<text x="56.2" y="100.8">4</text>
<text x="119.7" y="100.8">4</text>
<text x="56.2" y="107.9">2</text>
<text x="74.4" y="105.4">3</text>
<text x="119.7" y="107.9">2</text>
<text x="137.9" y="105.4">3</text>
<text x="209.9" y="111" transform="rotate(-90 209.9 111)">2</text>
<text x="213.4" y="111" transform="rotate(-90 213.4 111)">4</text>
<text x="217" y="111" transform="rotate(-90 217 111)">6</text>
<text x="220.5" y="111" transform="rotate(-90 220.5 111)">8</text>
<text x="224" y="110.9" transform="rotate(-90 224 110.9)">10</text>
<text x="227.5" y="110.9" transform="rotate(-90 227.5 110.9)">12</text>
<text x="231.1" y="110.9" transform="rotate(-90 231.1 110.9)">14</text>
<text x="234.6" y="110.9" transform="rotate(-90 234.6 110.9)">16</text>
<text x="238.1" y="110.9" transform="rotate(-90 238.1 110.9)">18</text>
<text x="241.7" y="110.9" transform="rotate(-90 241.7 110.9)">20</text>
<text x="245.2" y="110.9" transform="rotate(-90 245.2 110.9)">22</text>
<text x="248.7" y="110.9" transform="rotate(-90 248.7 110.9)">24</text>
<text x="252.2" y="110.9" transform="rotate(-90 252.2 110.9)">26</text>
<text x="255.8" y="110.9" transform="rotate(-90 255.8 110.9)">28</text>
<text x="259.3" y="110.9" transform="rotate(-90 259.3 110.9)">30</text>
<text x="262.8" y="110.9" transform="rotate(-90 262.8 110.9)">32</text>
<text x="266.3" y="110.9" transform="rotate(-90 266.3 110.9)">34</text>
<text x="56.2" y="114.9">1</text>
<text x="74.4" y="117.8">8</text>
<text x="119.7" y="114.9">1</text>
<text x="137.9" y="117.8">8</text>
<text x="209.9" y="114.6" transform="rotate(-90 209.9 114.6)">1</text>
<text x="213.4" y="114.6" transform="rotate(-90 213.4 114.6)">3</text>
<text x="217" y="114.6" transform="rotate(-90 217 114.6)">5</text>
<text x="220.5" y="114.6" transform="rotate(-90 220.5 114.6)">7</text>
<text x="224" y="114.6" transform="rotate(-90 224 114.6)">9</text>
<text x="227.5" y="116.7" transform="rotate(-90 227.5 116.7)">11</text>
<text x="231.1" y="116.7" transform="rotate(-90 231.1 116.7)">13</text>
<text x="234.6" y="116.7" transform="rotate(-90 234.6 116.7)">15</text>
<text x="238.1" y="116.7" transform="rotate(-90 238.1 116.7)">17</text>
<text x="241.7" y="116.7" transform="rotate(-90 241.7 116.7)">19</text>
<text x="245.2" y="116.7" transform="rotate(-90 245.2 116.7)">21</text>
<text x="248.7" y="116.7" transform="rotate(-90 248.7 116.7)">23</text>
<text x="252.2" y="116.7" transform="rotate(-90 252.2 116.7)">25</text>
<text x="255.8" y="116.7" transform="rotate(-90 255.8 116.7)">27</text>
<text x="259.3" y="116.7" transform="rotate(-90 259.3 116.7)">29</text>
<text x="262.8" y="116.7" transform="rotate(-90 262.8 116.7)">31</text>
<text x="266.3" y="116.7" transform="rotate(-90 266.3 116.7)">33</text>
<text x="56.2" y="122">9</text>
<text x="119.7" y="122">9</text>
<text x="54.2" y="129">10</text>
<text x="117.7" y="129">10</text>
<text x="56.2" y="136.1">5</text>
<text x="119.7" y="136.1">5</text>
<text x="56.2" y="155.5">7</text>
<text x="119.7" y="155.5">7</text>
<text x="176.1" y="155.5">7</text>
<text x="234.3" y="155.5">7</text>
<text x="292.6" y="155.5">7</text>
<text x="349" y="155.5">7</text>
<text x="56.2" y="162.6">6</text>
<text x="119.7" y="162.6">6</text>
<text x="176.1" y="162.6">6</text>
<text x="234.3" y="162.6">6</text>
<text x="292.6" y="162.6">6</text>
<text x="349" y="162.6">6</text>
<text x="56.2" y="169.6">4</text>
<text x="119.7" y="169.6">4</text>
<text x="176.1" y="169.6">4</text>
<text x="234.3" y="169.6">4</text>
<text x="292.6" y="169.6">4</text>
<text x="349" y="169.6">4</text>
<text x="56.2" y="176.7">2</text>
<text x="74.4" y="174.2">3</text>
<text x="119.7" y="176.7">2</text>
<text x="137.9" y="174.2">3</text>
<text x="176.1" y="176.7">2</text>
<text x="194.4" y="174.2">3</text>
<text x="234.3" y="176.7">2</text>
<text x="252.6" y="174.2">3</text>
<text x="292.6" y="176.7">2</text>
<text x="310.8" y="174.2">3</text>
<text x="349" y="176.7">2</text>
<text x="367.2" y="174.2">3</text>
<text x="56.2" y="183.7">1</text>
<text x="119.7" y="183.7">1</text>
<text x="176.1" y="183.7">1</text>
<text x="234.3" y="183.7">1</text>
<text x="292.6" y="183.7">1</text>
<text x="349" y="183.7">1</text>
<text x="56.2" y="190.8">9</text>
<text x="74.4" y="186.5">8</text>
<text x="119.7" y="190.8">9</text>
<text x="137.9" y="186.5">8</text>
<text x="176.1" y="190.8">9</text>
<text x="194.4" y="186.5">8</text>
<text x="234.3" y="190.8">9</text>
<text x="252.6" y="186.5">8</text>
<text x="292.6" y="190.8">9</text>
<text x="310.8" y="186.5">8</text>
<text x="349" y="190.8">9</text>
<text x="367.2" y="186.5">8</text>
<text x="54.2" y="197.8">10</text>
<text x="117.7" y="197.8">10</text>
<text x="174.1" y="197.8">10</text>
<text x="232.3" y="197.8">10</text>
<text x="290.5" y="197.8">10</text>
<text x="347" y="197.8">10</text>
<text x="56.2" y="204.9">5</text>
<text x="119.7" y="204.9">5</text>
<text x="176.1" y="204.9">5</text>
<text x="234.3" y="204.9">5</text>
<text x="292.6" y="204.9">5</text>
<text x="349" y="204.9">5</text>
<text x="56.2" y="224.3">7</text>
<text x="56.2" y="231.4">6</text>
<text x="56.2" y="238.4">4</text>
<text x="56.2" y="245.5">2</text>
<text x="74.4" y="243">3</text>
<text x="56.2" y="252.5">1</text>
<text x="74.4" y="255.3">8</text>
<text x="56.2" y="259.6">9</text>
<text x="54.2" y="266.6">10</text>
<text x="56.2" y="273.7">5</text>
</g>
<g font-size="3.2">
<text x="42.1" y="28.5">1</text>
<text x="47.6" y="29.9">COM</text>
<text x="70.4" y="29.9">a</text>
<text x="75.8" y="28.5">10</text>
<text x="42.1" y="33.8">2</text>
<text x="47.6" y="35.2">f</text>
<text x="70.3" y="35.2">b</text>
<text x="75.8" y="33.8">9</text>
<text x="42.1" y="39.1">3</text>
<text x="47.6" y="40.5">g</text>
<text x="70.7" y="40.5">c</text>
<text x="75.8" y="39.1">8</text>
<text x="42.1" y="44.4">4</text>
<text x="47.6" y="45.8">e</text>
<text x="68.4" y="45.8">dp</text>
<text x="75.8" y="44.4">7</text>
<text x="42.1" y="49.7">5</text>
<text x="47.6" y="51.1">d</text>
<text x="75.8" y="49.7">6</text>
<text x="121.5" y="238.4">1</text>
<text x="127" y="239.8">COM</text>
<text x="149.8" y="239.8">a</text>
<text x="155.2" y="238.4">10</text>
<text x="121.5" y="243.7">2</text>
<text x="127" y="245.1">f</text>
<text x="149.7" y="245.1">b</text>
<text x="155.2" y="243.7">9</text>
<text x="121.5" y="249">3</text>
<text x="127" y="250.4">g</text>
<text x="150" y="250.4">c</text>
<text x="155.2" y="249">8</text>
<text x="121.5" y="254.3">4</text>
<text x="127" y="255.7">e</text>
<text x="147.7" y="255.7">dp</text>
<text x="155.2" y="254.3">7</text>
<text x="121.5" y="259.6">5</text>
<text x="127" y="261">d</text>
<text x="155.2" y="259.6">6</text>
</g>
</svg>
